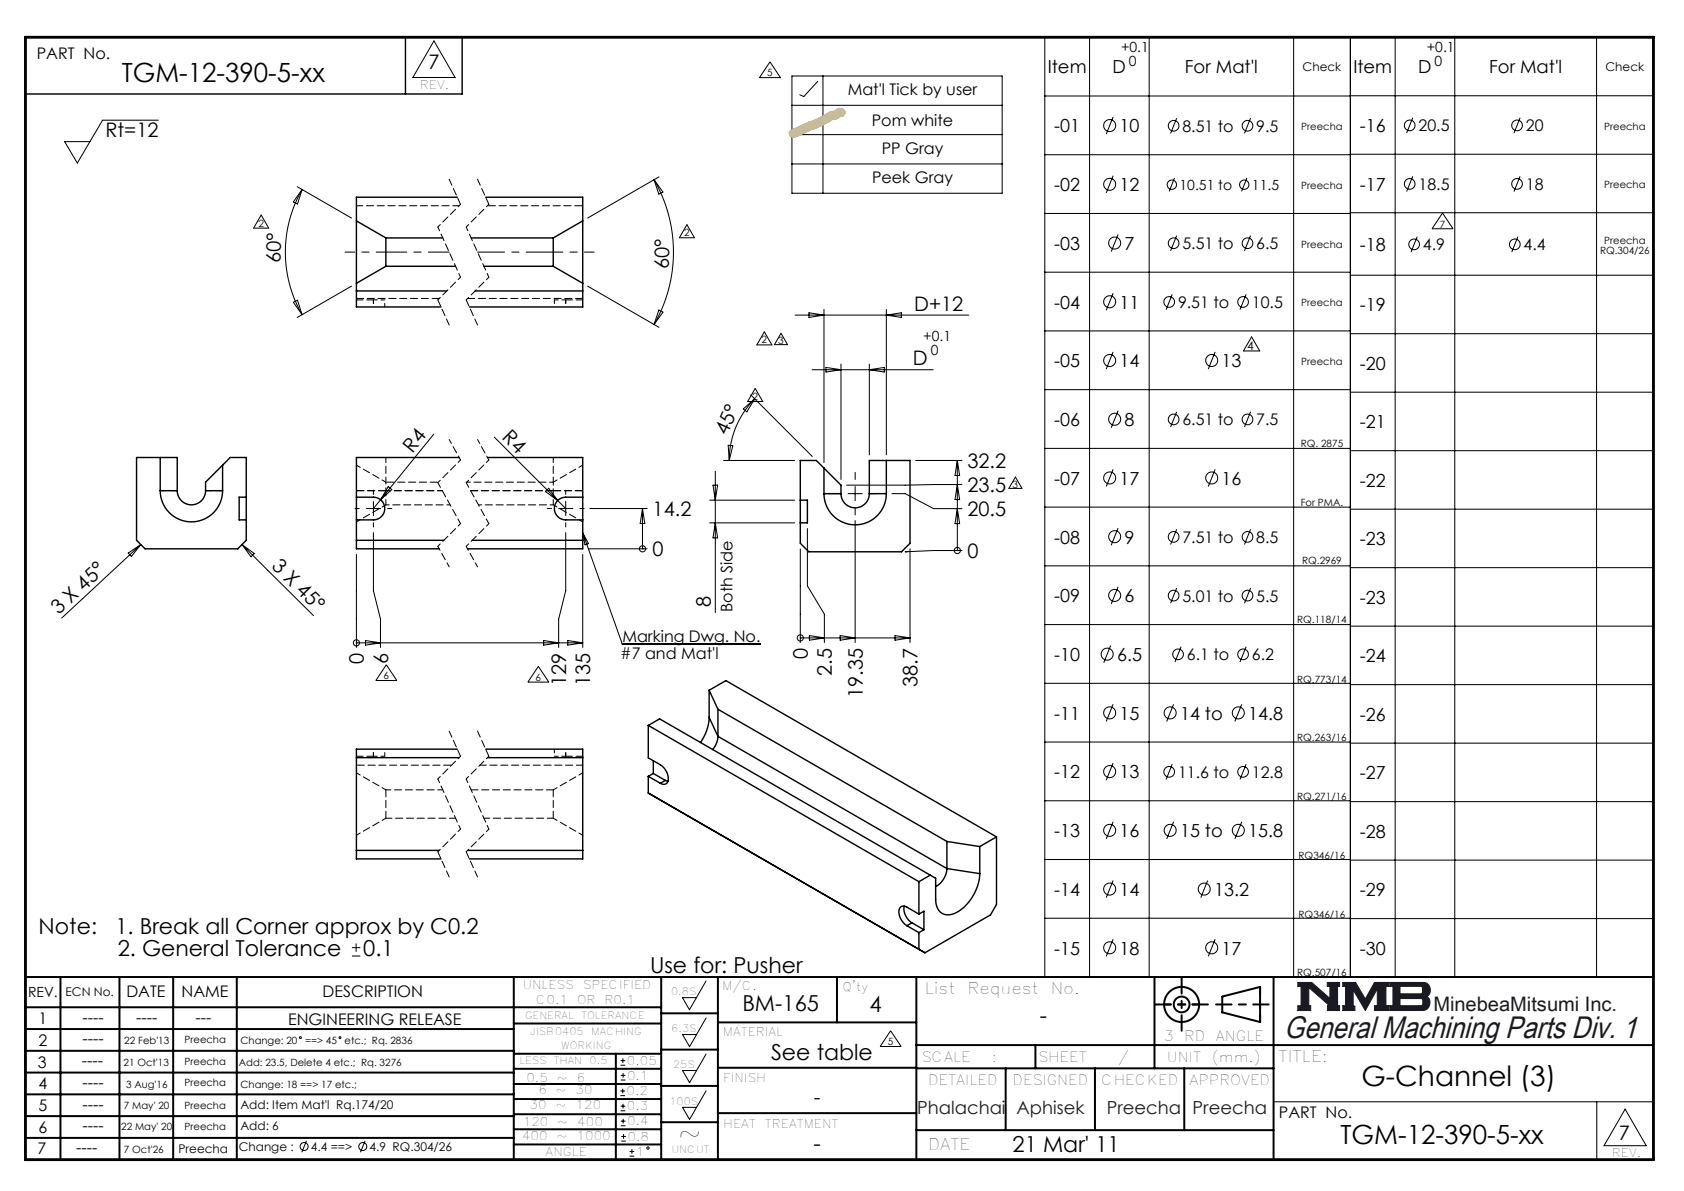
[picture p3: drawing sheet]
<svg xmlns="http://www.w3.org/2000/svg" width="297mm" height="210mm" viewBox="0 0 297 210" stroke-linecap="round" stroke-linejoin="round" font-family="sans-serif">
<g fill="none" stroke="#000" stroke-width=".35">
<path d="M4.5 172.3h287.1M4.5 177.6h112.1M10.7 172.3v32.2M21.1 172.3v32.2M30.5 172.3v32.2M41.8 172.3v32.2M90.6 172.3v32.2M116.6 172.3v32.2M116.6 178.7h10M126.6 172.3v32.2M147.6 172.3v8M161.6 172.3v32.2"/>
<path d="M203.6 172.3v16.1M215.6 175.7l6.6-1.7v6.2l-6.6-1.7zM224.6 172.3v32.2M4.5 185.3h86.1M4.5 181.4h86.1M4.5 189.1h86.1M4.5 193h86.1M4.5 196.8h86.1M90.6 199.1h26M90.6 193.8h26M90.6 188.5h26M90.6 191.1h26"/>
<path d="M90.6 180.5h26M90.6 185.8h26M90.6 196.5h26M108.6 185.8v18.5M116.6 185.1h10M116.6 191.5h10M116.6 197.9h10M126.6 196.3h35M126.6 188.3h35M126.6 180.3h35M161.6 184.3h130M161.6 199.3h63"/>
<path d="M161.6 188.4h63M177.4 188.4v10.9M182.6 184.3v4.1M193.1 188.4v10.9M208.9 188.4v10.9M4.5 200.6h86.1M90.6 201.8h26"/>
<circle cx="208.4" cy="177.1" r="3.1"/>
<circle cx="208.4" cy="177.1" r="1.39"/>
</g>
<path d="M228.9 173.2h2.4l3.2 2.8v-2.1h-.4v-.7h2.2v.7h-.4v3.4h.4v.9h-2.2v-.8h.4l-3.7-3.3v3.3h.4v.8h-2.3v-.8h.6v-3.5h-.6zM236.8 173.2h2.3l1.7 2.9 1.6-2.9h2.5v.7h-.5v3.4h.5v.9h-2.5v-.9h.5v-2.9l-2.1 3.8-2.1-3.7v2.9h.3v.8h-2.2v-.9h.5v-3.4h-.5zM245.1 173.2h6a1.34 1.34 0 0 1 1.1 1.1 1.34 1.34 0 0 1-.6 1.4 1.33 1.33 0 0 1 .5 1.5 1.33 1.33 0 0 1-1.2 1h-5.8v-.9h.6v-3.4h-.6zM246.9 173.9h3.8l.2 .3v.8l-.3 .2h-3.7zM246.9 176.1h3.8l.2 .2v.8l-.3 .2h-3.7z" fill="none" stroke="#191924" stroke-width=".18"/>
<g fill="none" stroke="#000" stroke-width=".18" stroke-dasharray="6.3 1.3 1.3 1.3">
<path d="M46.1 37.9l-1.4 2.3M121.1 39.6l-1.3 2.3M44.7 40.2h2.7M47.4 40.2l-1.3-2.3M119.8 41.9h2.7M122.5 41.9l-1.4-2.3M134.8 58.5l-1.3 2.3M137.7 58.8l-1.1 2M220.7 59.4l-1.4 2.5M131.9 70.8h2.6M133.2 68.5l-1.3 2.3M133.5 60.8h2.6"/>
<path d="M134.5 70.8l-1.3-2.3M136.1 60.8l-1.3-2.3M136.6 60.8h2.3M138.9 60.8l-1.2-2M219.3 61.9h2.9M222.2 61.9l-1.5-2.5M177.9 86.1h2.3M179.1 84.1l-1.2 2M180.2 86.1l-1.1-2"/>
</g>
<path d="M76.5 7.2l3.8 6.5h-7.5zM124.5 173l-2.9 5-1.2-2.1h2.4M124.5 179.5l-2.9 5.1-1.2-2.2h2.4M124.5 185.8l-2.9 5.1-1.2-2.1h2.4M124.5 192.3l-2.9 5.1-1.2-2.1h2.4M224.6 194.3h67M281.6 194.3v10.2M286.6 195.6l3.7 6.4h-7.4z" fill="none" stroke="#000" stroke-width=".18"/>
<path d="M141.1 16.7l.7 .3M141.8 17l2.4-2.7" fill="none" stroke="#000" stroke-width=".18" stroke-dasharray="15.2 1.3 1.3 1.3"/>
<path d="M4.5 6.6h287.1" fill="none" stroke="#000" stroke-width=".18" stroke-dasharray="6.3 1.3 1.3 1.3" stroke-dashoffset="1.9"/>
<path d="M71.5 6.6v10M81.5 6.6v10h-77" fill="none" stroke="#000" stroke-width=".25"/>
<path d="M205.3 177.1h6.2M222.2 174v6.2" fill="none" stroke="#000" stroke-width=".35" stroke-dasharray="15.2 1.3 1.3 1.3" stroke-dashoffset="14.1"/>
<path d="M203.8 177.1h9.2M208.4 172.5v9.2M214.5 177.1h9.3" fill="none" stroke="#000" stroke-width=".35" stroke-dasharray="15.2 1.3 1.3 1.3" stroke-dashoffset="12.5"/>
<path d="M4.5 6.6h287.1v197.9h-287.1z" fill="none" stroke="#000" stroke-width=".5"/>
<path d="M228.9 173.2v.7h.6v3.5h-.6v.8h2.3v-.8h-.4v-3.3l3.7 3.3h-.4v.8h2.2v-.9h-.4v-3.4h.4v-.7h-2.2v.7h.4v2.1l-3.2-2.8zM236.8 173.2v.7h.5v3.4h-.5v.9h2.2v-.8h-.3v-2.9l2.1 3.7 2.1-3.8v2.9h-.5v.9h2.5v-.9h-.5v-3.4h.5v-.7h-2.5l-1.6 2.9-1.7-2.9zM246.9 176.1h3.8l.2 .2v.8l-.3 .2h-3.7zM245.1 173.2v.7h.6v3.4h-.6v.9l6.3-.1 .5-.5 .3-.7-.1-.8-.5-.4a1.34 1.34 0 0 0 .6-1.4 1.34 1.34 0 0 0-1.1-1.1zM246.9 173.9h3.7l.3 .3v.8l-.3 .2h-3.7z" fill-rule="evenodd" fill="#191924"/>
<g fill="none" stroke="#000" stroke-width=".18">
<path d="M135.8 10.9l1.8 2.8h-3.7zM139.7 13.4h37v20.7h-37zM139.7 18.6h37M145.1 13.4v20.7M184.3 6.6h107.3v165.7h-107.3zM184.3 16.9h53.9M192.2 6.6v165.7M202.7 6.6v165.7M228.2 6.6v165.7M238.2 6.6v165.7M238.2 16.9h53.4M246.1 6.6v165.7"/>
<path d="M256.6 6.6v165.7M281.6 6.6v165.7M27.9 21.2h-9.8l-4.5 7.6-2.2-3.8h4.5M52.4 32.9l9.6 5.6M53.3 33.4l-.8 2.6-.8-.4zM53.3 33.4a22.1 22.1 0 0 0 0 22.1M115.4 31.7l1.5 2.2-.7 .3zM115.4 31.7a25.5 25.5 0 0 1 0 25.5M116.2 31.2l-12.6 7.3M139.7 23.7h37M139.7 28.9h37M184.3 27.3h53.9"/>
<path d="M184.3 37.6h53.9M196.3 20.6l-1.2 3.1M196.3 31l-1.2 3M207.1 31.4l-.9 2.3M207.5 20.8l-1 2.7M219.9 31.4l-.9 2.3M220.6 20.8l-1.1 2.7M238.2 27.2h53.4M238.2 37.5h53.4M249.2 20.8l-1.1 2.7M249.2 31.1l-1.1 2.7M254.4 37.6l1.9 2.7h-3.7z"/>
<path d="M268.1 20.8l-1.1 2.7M268.1 31.1l-1.1 2.7M51.7 53.3l.8-.4 .8 2.6zM62 50.5l-9.6 5.5M103.6 50.5l12.6 7.2M116.2 54.7l.7 .3-1.5 2.2zM140.2 55.6h30.7M142.7 55.2l2.6 .4-2.6 .4zM145.3 54.6v26.9M156.3 54.6v25.6M156.3 55.6l2.7-.4v.8zM184.3 48h53.9"/>
<path d="M184.3 58.4h53.9M196.3 51.7l-1.2 3M197.2 41.3l-1.2 3.1M206.7 51.9l-1 2.7M207.5 41.5l-1 2.7M219.8 51.9l-1.1 2.7M220.6 41.5l-1.1 2.7M238.2 48.5h53.4M238.2 58.8h53.4M249.9 41.7l-1 2.7M267.7 41.7l-1.1 2.7M76.5 76.5l-10.6 13.2"/>
<path d="M87.2 77.1l12.6 12.6M128.4 78.5l.8 .1-.6 2.6zM131.1 72.1l2-1.8-1.4 2.3zM132.4 69.6l10.9 10.9M133.1 70.3a15.4 15.4 0 0 0-4.5 10.9M143.2 65.2h21.4M145.7 64.8l2.6 .4-2.6 .4zM148.3 64.2v20.3M153.3 64.2v16M153.3 65.2l2.7-.4v.8zM184.3 68.7h53.9M184.3 79.1h53.9"/>
<path d="M196.3 62.1l-1.2 3M197.2 72.4l-1.2 3M207.5 72.6l-1 2.7M214.3 62.1l-1.2 3M220.6 72.6l-1.1 2.7M238.2 69.2h53.4M238.2 79.5h53.4M22.6 97.5l2.2-1.5-1.6 2.1zM24.8 96l-13.9 13M42.7 96l2.1 1.6-.5 .6zM42.7 96l12.6 12.6M62.9 97.8v16.4"/>
<path d="M64.6 89.7h2.5M65.9 93.9v10.3l1.2 5v5M65.9 88.4v2.5M68.5 85.8l.6 .5-2 1.8zM96.8 86.1l1.6 2.2-2.2-1.6zM98.5 89.7h2.5M99.8 93.9v10.3l-1.3 5v5M99.8 88.4v2.5M102.8 94l6.9 19.5h24.4M102.8 94l1 1.8-.6 .3zM102.8 97.8v16.4M103.8 96.8h10.3"/>
<path d="M104 89.7h10.1M113.3 89.7l.4 2.6h-.8zM113.3 89.7v7.1M113.3 96.8h.1M125.2 92.2h14.9M125.2 88.2h14.9M125.7 85.5h.9l-.4 2.7zM126.2 83.1v24.9M126.2 92.2l.4 2.6h-.9zM127.6 81.2h12.5M141.1 96.8v16.5M142.4 93.2v10.1l3 5v5"/>
<path d="M149.6 87h2.5M150.8 91.8v21.5M150.8 85.8v2.5M157.3 87h2.4l5 2.7h5M160.5 96.8v16.5M161.5 81.2h8.2M168.8 97.1h.1M168.8 81.2v15.9M168.8 89.7l.4 2.6h-.8zM168.8 81.2l.4 2.6h-.8zM168.8 85.4l.4 2.7h-.8zM169.7 97.1h-5l-5 .2h.3"/>
<path d="M169.7 85.4l-20.4 .1M184.3 89.4h53.9M184.3 99.8h53.9M196.3 82.8l-1.2 3M197.2 93.1l-1.2 3M207.5 93.3l-1 2.7M214.3 82.8l-1.2 3M220.6 93.3l-1.1 2.7M238.2 89.8h53.4M62.9 113.3h39.9M62.9 113.3h.1M64.5 112.9l2.6 .4-2.6 .5z"/>
<path d="M68.1 117.2l1.9 2.8h-3.7zM94.9 117.5l1.9 2.8h-3.7zM95.9 112.9l2.6 .4-2.6 .5zM100.1 112.9l2.7 .4-2.7 .5zM141.1 112.5h.1M141.1 112.5h19.4M142.7 112.1l2.7 .4-2.7 .4zM148.2 112.1l2.6 .4-2.6 .4zM157.8 112.1l2.7 .4-2.7 .4zM184.3 110.1h53.9M195.9 113.8l-1.2 3.1M197.2 103.5l-1.2 3"/>
<path d="M207.5 103.7l-1 2.7M208.3 114l-1.1 2.7M219.8 114l-1.1 2.7M220.6 103.7l-1.1 2.7M238.2 100.1h53.4M238.2 110.4h53.4M184.3 120.5h53.9M184.3 130.8h53.9M196.3 124.2l-1.2 3M196.3 134.5l-1.2 3.1M206.7 134.7l-1 2.7M207 124.2l-1.2 3"/>
<path d="M219 124.2l-1.2 3M219.8 134.7l-1.1 2.7M238.2 120.7h53.4M238.2 131h53.4M184.3 141.2h53.9M184.3 151.6h53.9M196.3 144.9l-1.2 3M196.3 155.3l-1.2 3M207 144.9l-1.2 3M213 155.3l-1.2 3M219 144.9l-1.2 3M238.2 141.3h53.4"/>
<path d="M238.2 151.7h53.4M62.1 168.6h1.5M62.1 167.1h1.5M62.8 166.3v1.5M184.3 161.9h53.9M196.3 165.6l-1.2 3M214.3 165.6l-1.2 3M238.2 162h53.4M109.4 193.2h.8M109.4 192.4h.8M109.5 187.8h.8M109.5 187h.8"/>
<path d="M109.5 195.9h.8M109.5 195h.8M109.5 190.4h.8M109.5 189.6h.8M109.5 198.5h.8M109.5 197.7h.8M109.8 192v.8M109.9 186.6v.8M109.9 194.6v.8M109.9 189.2v.8M109.9 197.3v.8M110 200v.8"/>
<path d="M157.1 181.7l1.8 2.8h-3.7zM54 201.2l-.8 2M64.4 201.2l-.8 2M109.6 201.2h.8M109.6 200.4h.8M111 203.9h.9M111 203h.9M111.4 202.6v.9"/>
<circle cx="195.7" cy="22.1" r="1.06"/>
<circle cx="195.7" cy="32.5" r="1.06"/>
<circle cx="206.7" cy="32.6" r=".82"/>
<circle cx="207" cy="22.2" r=".94"/>
<circle cx="219.4" cy="32.6" r=".82"/>
<circle cx="220" cy="22.2" r=".94"/>
<circle cx="248.6" cy="22.1" r=".94"/>
<circle cx="248.6" cy="32.4" r=".94"/>
<circle cx="267.6" cy="32.4" r=".94"/>
<circle cx="267.6" cy="22.1" r=".94"/>
<circle cx="195.7" cy="53.2" r="1.06"/>
<circle cx="196.6" cy="42.9" r="1.06"/>
<circle cx="206.2" cy="53.2" r=".94"/>
<circle cx="207" cy="42.9" r=".94"/>
<circle cx="219.2" cy="53.2" r=".94"/>
<circle cx="220" cy="42.9" r=".94"/>
<circle cx="249.4" cy="43.1" r=".94"/>
<circle cx="267.2" cy="43.1" r=".94"/>
<circle cx="195.7" cy="63.6" r="1.06"/>
<circle cx="196.6" cy="73.9" r="1.06"/>
<circle cx="207" cy="74" r=".94"/>
<circle cx="213.7" cy="63.6" r="1.06"/>
<circle cx="220" cy="74" r=".94"/>
<circle cx="113.3" cy="96.8" r=".54"/>
<circle cx="168.8" cy="97.1" r=".54"/>
<circle cx="195.7" cy="84.3" r="1.06"/>
<circle cx="196.6" cy="94.6" r="1.06"/>
<circle cx="207" cy="94.7" r=".94"/>
<circle cx="213.7" cy="84.3" r="1.06"/>
<circle cx="220" cy="94.7" r=".94"/>
<circle cx="62.9" cy="113.3" r=".54"/>
<circle cx="141.1" cy="112.5" r=".54"/>
<circle cx="195.3" cy="115.3" r="1.06"/>
<circle cx="196.6" cy="105" r="1.06"/>
<circle cx="207" cy="105" r=".94"/>
<circle cx="207.8" cy="115.4" r=".94"/>
<circle cx="219.2" cy="115.4" r=".94"/>
<circle cx="220" cy="105" r=".94"/>
<circle cx="195.7" cy="125.7" r="1.06"/>
<circle cx="195.7" cy="136.1" r="1.06"/>
<circle cx="206.2" cy="136.1" r=".94"/>
<circle cx="206.4" cy="125.7" r="1.06"/>
<circle cx="218.4" cy="125.7" r="1.06"/>
<circle cx="219.2" cy="136.1" r=".94"/>
<circle cx="195.7" cy="146.4" r="1.06"/>
<circle cx="195.7" cy="156.8" r="1.06"/>
<circle cx="206.4" cy="146.4" r="1.06"/>
<circle cx="212.4" cy="156.8" r="1.06"/>
<circle cx="218.4" cy="146.4" r="1.06"/>
<circle cx="195.7" cy="167.1" r="1.06"/>
<circle cx="213.7" cy="167.1" r="1.06"/>
<circle cx="53" cy="183" r=".17"/>
<circle cx="60" cy="183" r=".17"/>
<circle cx="53.6" cy="202.2" r=".71"/>
<circle cx="64" cy="202.2" r=".71"/>
<circle cx="114.3" cy="202.4" r=".2"/>
</g>
<g fill="none" stroke="#000" stroke-width=".18" stroke-dasharray="1.3 .6" stroke-dashoffset=".1">
<path d="M79.2 31.6l2 4.4M84.2 31.6l2 4.4M65.9 52.9h-3M77.2 52.9l2 4.4M82.2 52.9l2 4.4M102.8 52.9h-3M31.3 86.5h-3M36.3 86.5h3M62.9 133.3h3M79.2 128.9l2 4.4M83.1 139.3h14.5M84.2 128.9l2 4.4"/>
<path d="M84.6 134.9h18.2M99.8 133.3h3M77.2 150.2l2 4.4M82.2 150.2l2 4.4"/>
</g>
<g fill="none" stroke="#000" stroke-width=".18" stroke-dasharray="1.3 .6" stroke-dashoffset=".7">
<path d="M81.2 36l-4 4M86.2 36l-4 4M81.2 48.9l-4 4M86.2 48.9l-4 4M68.1 89h11.3M81.2 81.1l-4 4M81.2 92.3l-4 4M84.4 89h13.2M86.2 81.1l-4 4M86.2 92.3l-4 4M81.2 133.3l-4 4M86.2 133.3l-4 4"/>
<path d="M81.2 146.2l-4 4M86.2 146.2l-4 4"/>
</g>
<g fill="none" stroke="#000" stroke-width=".18" stroke-dasharray="1.3 .6" stroke-dashoffset=".5">
<path d="M77.2 40l4 8.9M82.2 40l4 8.9M79.2 77.5l2 3.6M84.2 77.5l2 3.6M62.9 92l5.2-3M68.1 85l-5.2-3M77.2 96.3l2 3.6M82.2 96.3l2 3.6M97.6 89l5.2 3M102.8 82l-5.2 3M68.1 139.3l-5.2-3M77.2 137.3l4 8.9"/>
<path d="M82.2 137.3l4 8.9M97.6 139.3l5.2-3M68.1 144.3l-5.2 3M97.6 144.3l5.2 3"/>
</g>
<path d="M68.1 89v-2.5M77.2 85.1l4 7.2M82.2 85.1l4 7.2M97.6 86.5v2.5" fill="none" stroke="#000" stroke-width=".18" stroke-dasharray="1.3 .6" stroke-dashoffset=".3"/>
<path d="M63.4 89.7h-.8M65.9 87.2v-.8M65.9 92.2v.7M68.4 89.7h.7M97.3 89.7h-.8M99.8 87.2v-.8M99.8 92.2v.7M102.3 89.7h.7M148.3 87h-3M150.8 84.5v-1.2M150.8 89.5v1.3M153.3 87h1.3" fill="none" stroke="#000" stroke-width=".18" stroke-dasharray="15.2 1.3 1.3 1.3"/>
<path d="M68.1 44.5h11.1" fill="none" stroke="#000" stroke-width=".18" stroke-dasharray="15.2 1.3 1.3 1.3" stroke-dashoffset="11.6"/>
<path d="M84.2 44.5h13.4" fill="none" stroke="#000" stroke-width=".18" stroke-dasharray="15.2 1.3 1.3 1.3" stroke-dashoffset="10.5"/>
<path d="M60.9 44.5h7.2M104.8 44.5h-7.2" fill="none" stroke="#000" stroke-width=".18" stroke-dasharray="15.2 1.3 1.3 1.3" stroke-dashoffset="13.5"/>
<g fill="none" stroke="#000" stroke-width=".25">
<path d="M62.9 39v11M62.9 39l5.2 3M80.7 34.8h-17.8v4.2M85.7 34.8h17.1v4.2M102.8 39v11M102.8 39l-5.2 3M62.9 50v4.1h14.9M62.9 51.3h15.9M68.1 42v5M68.1 42h10M68.1 47h12.3M68.1 47l-5.2 3"/>
<path d="M83.1 42h14.5M83.8 51.3h19M85.3 47h12.3M97.6 42v5M97.6 47l5.2 3M102.8 50v4.1h-20M28.3 86.5a5.5 5.5 0 0 0 5.5 5.5 5.5 5.5 0 0 0 5.5-5.5M28.3 80.7v5.8M28.3 86.5h3M31.3 86.5a2.5 2.5 0 0 0 2.5 2.5 2.5 2.5 0 0 0 2.5-2.5M31.3 86.5v-5.8h-7.2v14.6l1.5 1.5h16.3l1.5-1.5v-3.6M36.3 86.5v-1.5l4.3-4.3h2.8v7"/>
<path d="M36.3 86.5h3M39.3 82v4.5M43.4 87.7v4M43.4 87.7h-1.2v4h1.2M62.9 87.7h3a2 2 0 0 1 2 2 2 2 0 0 1-2 2h-3M62.9 95.3h15.4M81 80.7h-18.1v16.1h14.6M83.3 95.3h19.5M86 80.7h16.8v16.1h-20.3M102.8 87.7h-3a2 2 0 0 0-2 2 2 2 0 0 0 2 2h3M141.1 88.2v4M141.1 88.2h1.3v4h-1.3"/>
<path d="M145.3 87a5.5 5.5 0 0 0 5.5 5.5 5.5 5.5 0 0 0 5.5-5.5M145.3 82.5v4.5M145.3 87h3M148.3 87a2.5 2.5 0 0 0 2.5 2.5 2.5 2.5 0 0 0 2.5-2.5M148.3 87v-1.5l-4.3-4.3h-2.9v7M153.3 87v-5.8h7.2v14.6l-1.5 1.5h-16.4l-1.5-1.5v-3.6M153.3 87h3M156.3 81.2v5.8M62.9 133.6h18.1M80.7 132.1h-17.8v19.3h14.9M85.7 132.1h17.1v19.3h-20M86 133.6h16.8"/>
<path d="M114.3 127.9v5.7l2.2 1.2a2.79 2.79 0 0 1 1.2 3.1l-.2 .3-.4 .1-.6-.2M114.3 136.9v2.9l48.8 28.2 11.6-6.7 1-1.8v-11.9M114.3 127.9l47.8 27.6M114.3 136.9l2.2 1.2M114.3 127.9l2-1.1 47.8 27.5M115.2 136.4l2.1 1.2M115.2 134.1v2.3M115.2 136.4l-.9 .5M117.3 137.6l.5 .2M117.3 137.6l-.8 .5M125.1 126.5a8.3 8.3 0 0 1-1.5 4.4M125.1 121.7l2.9-1.7 47.7 27.6"/>
<path d="M125.1 121.7l1.5 3.4M125.1 126.5l1.5 3.3M125.1 121.7v4.8M126.6 129.8a3.9 3.9 0 0 1-.9 2.4M126.6 125.1l40.4 23.3M126.6 129.8l40.4 23.3M126.6 125.1v4.7M62.9 149.9h14.6M82.5 149.9h20.3M159.5 159.8a2.85 2.85 0 0 0 1.3 2.9M162.1 155.5v5.7M164.1 154.3l-2 1.2"/>
<path d="M167 153.1a3.8 3.8 0 0 1-2 3.2M167 153.1l5.8 .9M167 148.4l5.8 .9M167 148.4v4.7M172.8 154a8.2 8.2 0 0 1-4.8 7.2 2.19 2.19 0 0 1-3-2.2v-4.1l-.9-.6M172.8 149.3v4.7M175.7 147.6l-2.9 1.7M159.9 163.2l2.2 1.2M160.8 162.7l2.2 1.2M160.8 162.7l-.9 .5M162.1 161.2l-2.2-1.2a.91 .91 0 0 0-1.1-.1 .91 .91 0 0 0-.3 1.1 3.2 3.2 0 0 0 1.4 2.2M162.1 164.4v3"/>
<path d="M162.1 161.2l.9-.5v3.2M163 163.9l-.9 .5"/>
</g>
<path d="M86 36.3h16.8M68.1 86.5h-5.2M97.6 86.5h5.2M62.9 134.9h16.7" fill="none" stroke="#000" stroke-width=".18" stroke-dasharray="1.3 .6" stroke-dashoffset="-.1"/>
<path d="M68.1 86.5v-1.5M97.6 85v1.5" fill="none" stroke="#000" stroke-width=".18" stroke-dasharray="1.3 .6" stroke-dashoffset=".8"/>
<g fill="none" stroke="#000" stroke-width=".18" stroke-dasharray="1.3 .6" stroke-dashoffset=".6">
<path d="M65.9 52.9v1.2M67.9 52.9h-2M67.9 54.1v-1.2M97.8 52.9v1.2M99.8 52.9v1.2M99.8 52.9h-2M97.6 85h-15.3M65.9 133.3v-1.2M65.9 133.3h2M67.9 133.3v-1.2M97.8 133.3h2M97.8 132.1v1.2"/>
<path d="M99.8 133.3v-1.2"/>
</g>
<path d="M77.5 52.6h-14.6M102.8 52.6h-20.3M83 86.5h14.6M97.6 139.3v5M68.1 144.3v-5" fill="none" stroke="#000" stroke-width=".18" stroke-dasharray="1.3 .6"/>
<path d="M68.1 86.5h9.9M68.1 80.7v4.3M97.6 85v-4.3M68.1 139.3h10" fill="none" stroke="#000" stroke-width=".18" stroke-dasharray="1.3 .6" stroke-dashoffset=".4"/>
<path d="M77.3 85h-9.2" fill="none" stroke="#000" stroke-width=".18" stroke-dasharray="1.3 .6" stroke-dashoffset="-.2"/>
<path d="M62.9 36.3h18.1M68.1 144.3h12.2M85.3 144.3h12.3" fill="none" stroke="#000" stroke-width=".18" stroke-dasharray="1.3 .6" stroke-dashoffset=".2"/>
<path d="M139.3 23l3.3-1.6 1.5-.5 2-1.1a3.1 3.1 0 0 0 1.7-.7 .85 .85 0 0 1 1.2 .3 .85 .85 0 0 1-.3 1.2h-.4l-.8 .5-.7 .1-1.9 1.1-1.7 .6a13 13 0 0 1-3.4 1.4 .79 .79 0 0 1-.7-.5 .79 .79 0 0 1 .2-.8z" fill="#fbbc04"/>
<text font-size="5.5" fill="#191924" x="226.5" y="183">General Machining Parts Div. 1</text>
<g font-size="4.9">
<text x="240.1" y="191.4">G-Channel (3)</text>
<text x="119.6" y="201.6">~</text>
</g>
<g font-size="4.7">
<text x="21.5" y="14.4">TGM-12-390-5-xx</text>
<text x="236.4" y="201.7">TGM-12-390-5-xx</text>
</g>
<g font-size="3.9">
<text x="6.8" y="164.7">Note:</text>
<text x="20.3" y="164.7">1. Break all Corner approx by C0.2</text>
<text x="20.8" y="168.6">2. General Tolerance</text>
<text x="64.1" y="168.6">0.1</text>
<text x="114.6" y="171.6">Use for: Pusher</text>
<text x="130.9" y="178.3">BM-165</text>
<text x="153.3" y="178.4">4</text>
<text x="183.4" y="180.5">-</text>
<text x="136" y="187">See table</text>
<text x="143.5" y="202.9">-</text>
<text x="178.6" y="203.2">21 Mar' 11</text>
</g>
<g font-size="3.5">
<text x="75.6" y="12.1">7</text>
<text x="18.6" y="24.2">Rt=12</text>
<text x="49.5" y="46.5" transform="rotate(-88 49.5 46.5)">60°</text>
<text x="118" y="47.5" transform="rotate(-89 118 47.5)">60°</text>
<text x="161.2" y="54.8">D+12</text>
<text x="161" y="64.4">D</text>
<text x="88.4" y="77.2" transform="rotate(45 88.4 77.2)">R4</text>
<text x="128.2" y="76.9" transform="rotate(-65 128.2 76.9)">45°</text>
<text x="72.7" y="80" transform="rotate(-51 72.7 80)">R4</text>
<text x="170.6" y="82.5">32.2</text>
<text x="170.6" y="86.8">23.5</text>
<text x="115.1" y="91">14.2</text>
<text x="170.6" y="91">20.5</text>
<text x="47.8" y="100" transform="rotate(45 47.8 100)">3 X 45°</text>
<text x="115.1" y="98.1">0</text>
<text x="170.6" y="98.4">0</text>
<text x="125.4" y="107" transform="rotate(-90 125.4 107)">8</text>
<text x="10.4" y="108.4" transform="rotate(-43 10.4 108.4)">3 X 45°</text>
<text x="64.2" y="117.1" transform="rotate(-90 64.2 117.1)">0</text>
<text x="68.4" y="117.1" transform="rotate(-90 68.4 117.1)">6</text>
<text x="142.5" y="116.2" transform="rotate(-90 142.5 116.2)">0</text>
<text x="146.7" y="119.2" transform="rotate(-90 146.7 119.2)">2.5</text>
<text x="99.9" y="121" transform="rotate(-90 99.9 121)">129</text>
<text x="104.1" y="121" transform="rotate(-90 104.1 121)">135</text>
<text x="152.2" y="123.1" transform="rotate(-90 152.2 123.1)">19.35</text>
<text x="161.8" y="121.1" transform="rotate(-90 161.8 121.1)">38.7</text>
<text x="143.5" y="194.6">-</text>
<text x="285.5" y="200.9">7</text>
</g>
<text font-size="3.5" fill="#191924" x="252.8" y="178.3">MinebeaMitsumi Inc.</text>
<g font-size="3.2">
<text x="184.8" y="12.9">Item</text>
<text x="196.2" y="12.9">D</text>
<text x="209" y="12.9">For Mat'l</text>
<text x="238.7" y="12.9">Item</text>
<text x="250.1" y="12.9">D</text>
<text x="262.6" y="12.9">For Mat'l</text>
<text x="185.9" y="23.3">-01</text>
<text x="197.5" y="23.3">10</text>
<text x="239.8" y="23.3">-16</text>
<text x="185.9" y="33.7">-02</text>
<text x="197.5" y="33.7">12</text>
<text x="239.8" y="33.6">-17</text>
<text x="185.9" y="44.1">-03</text>
<text x="198.3" y="44.1">7</text>
<text x="239.8" y="44.3">-18</text>
<text x="185.9" y="54.4">-04</text>
<text x="197.5" y="54.4">11</text>
<text x="239.8" y="54.9">-19</text>
<text x="185.9" y="64.8">-05</text>
<text x="197.5" y="64.8">14</text>
<text x="215.5" y="64.8">13</text>
<text x="239.8" y="65.2">-20</text>
<text x="185.9" y="75.1">-06</text>
<text x="198.3" y="75.1">8</text>
<text x="239.8" y="75.5">-21</text>
<text x="185.9" y="85.5">-07</text>
<text x="197.5" y="85.5">17</text>
<text x="215.5" y="85.5">16</text>
<text x="239.8" y="85.8">-22</text>
<text x="185.9" y="95.8">-08</text>
<text x="198.3" y="95.8">9</text>
<text x="239.8" y="96.1">-23</text>
<text x="185.9" y="106.2">-09</text>
<text x="198.3" y="106.2">6</text>
<text x="239.8" y="106.4">-23</text>
<text x="185.9" y="116.5">-10</text>
<text x="197" y="116.5">6.5</text>
<text x="239.8" y="116.7">-24</text>
<text x="185.9" y="126.9">-11</text>
<text x="197.5" y="126.9">15</text>
<text x="208.1" y="126.9">14 to</text>
<text x="220.1" y="126.9">14.8</text>
<text x="239.8" y="127.1">-26</text>
<text x="185.9" y="137.3">-12</text>
<text x="197.5" y="137.3">13</text>
<text x="239.8" y="137.4">-27</text>
<text x="185.9" y="147.6">-13</text>
<text x="197.5" y="147.6">16</text>
<text x="208.1" y="147.6">15 to</text>
<text x="220.1" y="147.6">15.8</text>
<text x="239.8" y="147.7">-28</text>
<text x="185.9" y="158">-14</text>
<text x="197.5" y="158">14</text>
<text x="214.1" y="158">13.2</text>
<text x="239.8" y="158">-29</text>
<text x="185.9" y="168.3">-15</text>
<text x="197.5" y="168.3">18</text>
<text x="215.5" y="168.3">17</text>
<text x="239.8" y="168.3">-30</text>
</g>
<g font-size="3.2" fill="#191924">
<text x="161.8" y="196.3">Phalachai</text>
<text x="179.3" y="196.3">Aphisek</text>
<text x="195.2" y="196.3">Preecha</text>
<text x="210.3" y="196.3">Preecha</text>
</g>
<g font-size="2.8">
<text x="6.5" y="10.4">PART No.</text>
<text x="149.5" y="16.8">Mat'l Tick by user</text>
<text x="153.8" y="22.2">Pom white</text>
<text x="208.5" y="23.2">8.51 to</text>
<text x="221.6" y="23.2">9.5</text>
<text x="250.2" y="23.2">20.5</text>
<text x="269.1" y="23.2">20</text>
<text x="155.5" y="27.1">PP Gray</text>
<text x="153.8" y="32.3">Peek Gray</text>
<text x="250.2" y="33.5">18.5</text>
<text x="269.1" y="33.5">18</text>
<text x="208.5" y="44">5.51 to</text>
<text x="221.6" y="44">6.5</text>
<text x="251" y="44.2">4.9</text>
<text x="268.7" y="44.2">4.4</text>
<text x="207.8" y="54.3">9.51 to</text>
<text x="220.8" y="54.3">10.5</text>
<text x="208.5" y="75">6.51 to</text>
<text x="221.6" y="75">7.5</text>
<text x="208.5" y="95.7">7.51 to</text>
<text x="221.6" y="95.7">8.5</text>
<text x="129.2" y="107.9" transform="rotate(-90 129.2 107.9)">Both Side</text>
<text x="208.5" y="106.1">5.01 to</text>
<text x="221.6" y="106.1">5.5</text>
<text x="109.8" y="113.1">Marking Dwg. No.</text>
<text x="109.4" y="116.1">#7 and Mat'l</text>
<text x="209.3" y="116.4">6.1 to</text>
<text x="220.8" y="116.4">6.2</text>
<text x="207.8" y="137.2">11.6 to</text>
<text x="220.8" y="137.2">12.8</text>
<text x="22.3" y="175.9">DATE</text>
<text x="32" y="175.9">NAME</text>
<text x="56.9" y="175.9">DESCRIPTION</text>
<text x="163.1" y="175.3">List</text>
<text x="170.6" y="175.3">Request</text>
<text x="185.3" y="175.3">No.</text>
<text x="6.8" y="180.6">1</text>
<text x="6.8" y="184.4">2</text>
<text x="14.5" y="180.3">----</text>
<text x="14.5" y="184.1">----</text>
<text x="24" y="180.3">----</text>
<text x="34.5" y="180.3">---</text>
<text x="50.8" y="180.7">ENGINEERING RELEASE</text>
<text x="6.7" y="188.3">3</text>
<text x="14.4" y="188">----</text>
<text x="14.5" y="191.8">----</text>
<text x="225.5" y="187.2">TITLE:</text>
<text x="6.8" y="192.1">4</text>
<text x="6.8" y="195.9">5</text>
<text x="14.5" y="195.6">----</text>
<text x="225.6" y="197.2">PART No.</text>
<text x="6.6" y="203.5">7</text>
<text x="6.8" y="199.8">6</text>
<text x="13.4" y="203.2">----</text>
<text x="14.5" y="199.5">----</text>
<text x="163.7" y="202.9">DATE</text>
</g>
<g font-size="2.5">
<text x="197.7" y="9.1">+0.1</text>
<text x="199.1" y="11.6">0</text>
<text x="251.6" y="9.1">+0.1</text>
<text x="253" y="11.6">0</text>
<text x="208" y="33.5">10.51 to</text>
<text x="220.8" y="33.5">11.5</text>
<text x="162.8" y="60.1">+0.1</text>
<text x="164.2" y="62.6">0</text>
<text x="4.9" y="175.9">REV.</text>
<text x="205.2" y="183.5">3</text>
<text x="208.9" y="183.5">RD</text>
<text x="214.4" y="183.5">ANGLE</text>
<text x="162.5" y="187.2">SCALE</text>
<text x="163.7" y="191.4">DETAILED</text>
<text x="174.9" y="187.2">:</text>
<text x="178.6" y="191.4">DESIGNED</text>
<text x="183.1" y="187.2">SHEET</text>
<text x="194.2" y="191.4">CHECKED</text>
<text x="197.2" y="187.2">/</text>
<text x="205.8" y="187.2">UNIT</text>
<text x="209.8" y="191.4">APPROVED</text>
<text x="213.7" y="187.2">(mm.)</text>
</g>
<g font-size="2.1">
<text x="74.1" y="15.7">REV.</text>
<text x="229.7" y="12.5">Check</text>
<text x="283.2" y="12.5">Check</text>
<text x="220" y="61.7">4</text>
<text x="11.6" y="175.6">ECN No.</text>
<text x="92.2" y="174.4">UNLESS</text>
<text x="94.5" y="177">C0.1</text>
<text x="101.8" y="177">OR</text>
<text x="102.8" y="174.4">SPECIFIED</text>
<text x="106.6" y="177">R0.1</text>
<text x="127.3" y="174.6">M/C.</text>
<text x="148.6" y="174.7">Q'ty</text>
<text x="127.5" y="182.7">MATERIAL</text>
<text x="92.8" y="190.7">0.5</text>
<text x="98.2" y="190.7">~</text>
<text x="101.7" y="190.7">6</text>
<text x="110.6" y="187.7">0.05</text>
<text x="110.6" y="190.4">0.1</text>
<text x="127.6" y="190.8">FINISH</text>
<text x="42.4" y="195.5">Add: Item Mat'l Rq.174/20</text>
<text x="93.4" y="195.6">30</text>
<text x="94.9" y="193">6</text>
<text x="98" y="195.6">~</text>
<text x="98" y="193">~</text>
<text x="101.5" y="195.6">120</text>
<text x="101.5" y="193">30</text>
<text x="110.5" y="193.1">0.2</text>
<text x="110.6" y="195.8">0.3</text>
<text x="31.5" y="203.2">Preecha</text>
<text x="42.1" y="203">Change :</text>
<text x="42.4" y="199.3">Add: 6</text>
<text x="54.8" y="203">4.4 ==&gt;</text>
<text x="65.1" y="203">4.9 RQ.304/26</text>
<text x="92.1" y="201">400</text>
<text x="92.2" y="198.5">120</text>
<text x="96.2" y="203.8">ANGLE</text>
<text x="98.2" y="201">~</text>
<text x="98.3" y="198.5">~</text>
<text x="101.7" y="201">1000</text>
<text x="101.8" y="198.5">400</text>
<text x="110.6" y="198.4">0.4</text>
<text x="110.7" y="201.1">0.8</text>
<text x="112.1" y="203.8">1</text>
<text x="127.6" y="198.9">HEAT</text>
<text x="134.9" y="198.9">TREATMENT</text>
<text x="284.3" y="204">REV.</text>
</g>
<g font-size="1.8">
<text x="135.3" y="13.5">5</text>
<text x="229.5" y="22.9">Preecha</text>
<text x="282.9" y="22.9">Preecha</text>
<text x="229.5" y="33.3">Preecha</text>
<text x="282.9" y="33.2">Preecha</text>
<text x="45.6" y="40">2</text>
<text x="120.7" y="41.7">2</text>
<text x="253.9" y="40.1">7</text>
<text x="229.5" y="43.7">Preecha</text>
<text x="282.2" y="44.7">RQ.304/26</text>
<text x="282.9" y="43">Preecha</text>
<text x="229.5" y="54">Preecha</text>
<text x="134.3" y="60.6">2</text>
<text x="137.2" y="60.7">3</text>
<text x="229.5" y="64.4">Preecha</text>
<text x="132.7" y="70.5">2</text>
<text x="229.4" y="78.8">RQ. 2875</text>
<text x="178.6" y="86">3</text>
<text x="229.4" y="89.2">For PMA.</text>
<text x="229.7" y="99.5">RQ.2969</text>
<text x="228.8" y="109.9">RQ.118/14</text>
<text x="67.6" y="119.8">6</text>
<text x="94.5" y="120.1">6</text>
<text x="228.8" y="120.4">RQ.773/14</text>
<text x="228.8" y="130.7">RQ.263/16</text>
<text x="228.8" y="141.1">RQ.271/16</text>
<text x="229" y="151.4">RQ346/16</text>
<text x="229" y="161.8">RQ346/16</text>
<text x="228.8" y="172.1">RQ.507/16</text>
<text x="92.6" y="179.6">GENERAL</text>
<text x="102.5" y="179.6">TOLERANCE</text>
<text x="118.4" y="175.5">0.8S</text>
<text x="21.9" y="184.1">22 Feb'13</text>
<text x="32.6" y="183.9">Preecha</text>
<text x="42.4" y="184.1">Change: 20</text>
<text x="53.8" y="184.1">==&gt; 45</text>
<text x="60.8" y="184.1">etc.; Rq. 2836</text>
<text x="93.5" y="182.6">JISB0405</text>
<text x="99" y="184.9">WORKING</text>
<text x="104.3" y="182.6">MACHING</text>
<text x="118.4" y="182">6.3S</text>
<text x="156.6" y="184.3">5</text>
<text x="21.8" y="188">21 Oct'13</text>
<text x="22.2" y="191.8">3 Aug'16</text>
<text x="32.6" y="187.7">Preecha</text>
<text x="32.6" y="191.6">Preecha</text>
<text x="42.1" y="188">Add: 23.5, Delete 4 etc.; Rq. 3276</text>
<text x="42.4" y="191.8">Change: 18 ==&gt; 17 etc.;</text>
<text x="91.6" y="187.6">LESS</text>
<text x="97.7" y="187.6">THAN</text>
<text x="104" y="187.6">0.5</text>
<text x="118.7" y="188.3">25S</text>
<text x="21.9" y="195.5">7 May' 20</text>
<text x="32.6" y="195.5">Preecha</text>
<text x="118.1" y="194.8">100S</text>
<text x="21.4" y="199.3">22 May' 20</text>
<text x="21.9" y="203.2">7 Oct'26</text>
<text x="32.6" y="199.3">Preecha</text>
<text x="118.4" y="203.3">UNCUT</text>
</g>
</svg>
